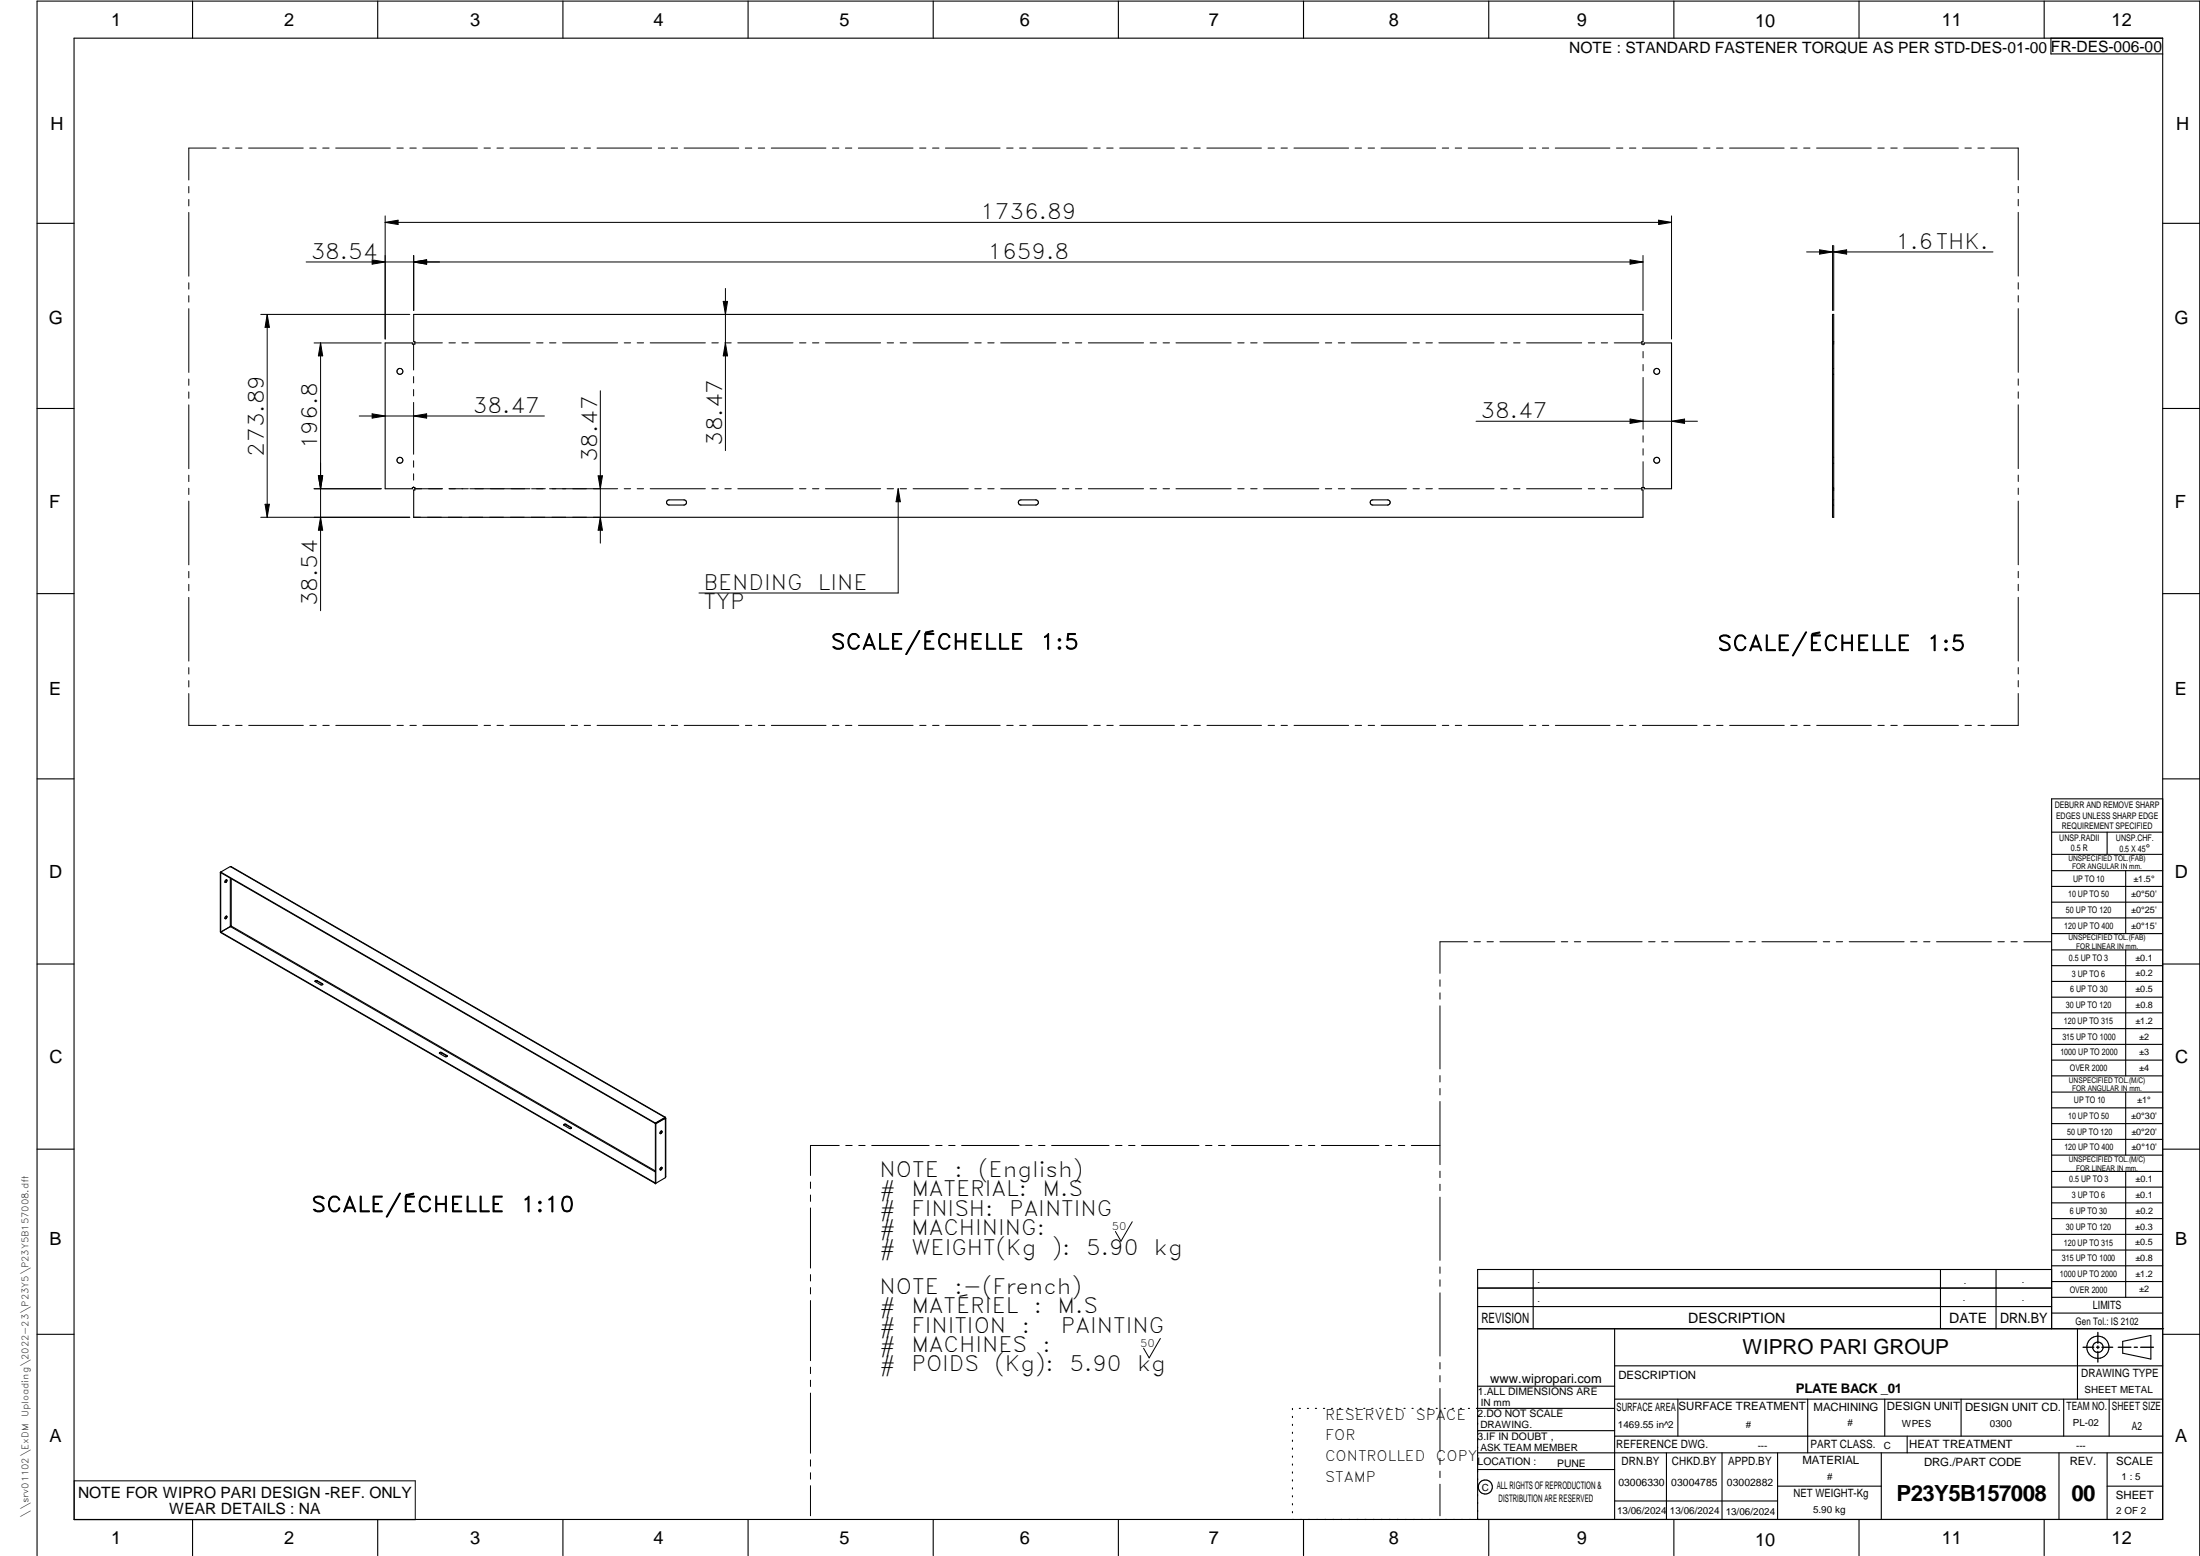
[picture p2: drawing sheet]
<svg xmlns="http://www.w3.org/2000/svg" width="594mm" height="420mm" viewBox="0 0 594 420" stroke-linecap="round" stroke-linejoin="round" font-family="sans-serif">
<g fill="none" stroke="#000" stroke-width=".3">
<path d="M20 10.3h564v400h-564zM52 .3v10M102 .3v10M152 .3v10M202 .3v10M252 .3v10M302 .3v10M352 .3v10M402 .3v10M452 .3v10M502 .3v10M552 .3v10"/>
<path d="M553.8 10.3v4.3h30.2M10 60.3h10M584 60.3h10M111.7 84.9h332v7.4h-.3v.6h.6v-.3h7.4v39.4h-7.4v-.4h-.6v.7h.3v7.4h-332v-7.4h.3v-.7h-.6v.4h-7.4v-39.4h7.4v.3h.6v-.6h-.3zM494.8 84.9h.4v54.8h-.4zM494.8 92.3h.4M494.8 92.6h.4M10 110.3h10M584 110.3h10M180.2 135.1l4.5-.1a.7 .7 0 0 1 .7 .7 .7 .7 0 0 1-.7 .7l-4.3-.1-.4-.5zM275.2 135.1l4.5-.1a.7 .7 0 0 1 .7 .7 .7 .7 0 0 1-.7 .7l-4.2-.1-.5-.5zM370.2 135.1l4.5-.1a.7 .7 0 0 1 .7 .7 .7 .7 0 0 1-.7 .7l-4.2-.1-.5-.5z"/>
<path d="M494.8 132.3h.4M494.8 132h.4M10 160.3h10M584 160.3h10M10 210.3h10M584 215.7h-30v143.1M584 210.3h10M59.5 235.6l.1 16.1M59.5 235.6h.1M59.6 235.5l117.4 67.8M59.6 235.5l-.1 .1M59.6 235.6h.1"/>
<path d="M59.6 235.5v16.3l117.4 67.8M59.6 235.6l117.4 67.8M60.9 237.7l.2-.1a.37 .37 0 0 1 .1 .4 .37 .37 0 0 1-.4 .2zM61.2 237.6l-.1 .4-.3 .2M62.2 237.1v13.1M62.3 234.1l-2.7 1.4M62.3 234.1l117.2 67.6M62.3 234.1l117.3 67.6M62.4 237.3v12.8M554 230.7h30M554 224.7h30M554 235.1h30"/>
<path d="M554 239.4h30M569 224.7v6M574 235.1v17M59.6 251.7l117.4 67.7M60.9 247.5l.2-.1a.32 .32 0 0 1 .1 .5 .32 .32 0 0 1-.5 0zM61.2 247.4l-.1 .4-.3 .2M62.2 250.2l.1 .1M62.2 250.2l-2.6 1.5M62.2 250.1h.2M62.3 250.3l114.7 66.1M62.4 250.1l-.1 .2M62.4 250.1l114.6 66.1"/>
<path d="M554 243.6h30M554 247.9h30M554 252.1h30M554 256.5h30M574 256.5v34M10 260.3h10M85.1 265l1.5 .9h.5v-.3M85.7 264.8l1.4 .8M85.7 264.8h-.4l-.2 .2M85.7 264.8v.1M85.7 264.9l-.6 .1M85.7 264.9l1.4 .8"/>
<path d="M87.1 265.6v.1M87.1 265.7l.1 .1M554 260.8h30M554 265h30M554 269.3h30M554 273.5h30M554 277.7h30M584 260.3h10M118.7 284.4l1.5 .9 .5-.1M119.2 284.3l1.5 .9M119.2 284.2v.1M119.2 284.3l-.5 .1"/>
<path d="M119.2 284.2l1.5 .8M119.2 284.2l-.3-.1-.2 .3M120.7 285v.2M120.7 285.2h.1M554 282h30M554 286.3h30M554 290.5h30M554 294.9h30M554 299.1h30M574 294.9v17M10 310.3h10M152.2 303.8l1.5 .9 .6-.1"/>
<path d="M152.8 303.6l1.4 .8M152.8 303.6l-.3-.1-.3 .3M152.8 303.7l1.4 .8M152.8 303.6v.1M152.8 303.7l-.6 .1M154.2 304.4v.1M154.2 304.4l.1 .2M154.2 304.5l.1 .1M177 303.4h.1M177 303.3v16.3M177 319.4l.1 .1M177 319.4h.1"/>
<path d="M177.1 303.4v16.1M177.1 319.5l-.1 .1M178.3 315.4l.3-.2a.37 .37 0 0 1 .1 .5 .37 .37 0 0 1-.5 .1zM178.6 305.4a.4 .4 0 0 1 .1 .5 .4 .4 0 0 1-.4 .2M178.6 305.4l-.3 .3v.4M178.6 305.4v.4l-.3 .3M178.6 315.2v.4l-.3 .3M179.5 301.7l.1 .1M179.5 301.7h.2M179.6 301.9l-2.6 1.5M179.6 301.8v.1M179.6 301.9h.1"/>
<path d="M179.6 301.8l-2.6 1.5M179.7 301.7v.1M179.7 301.8v16.1M179.7 301.9v16.1l-2.6 1.5M179.7 301.9l-2.6 1.5M179.7 301.8l-.1 .1M179.8 302l-.1 .1M554 303.4h30M554 307.7h30M554 311.9h30M554 316.3h30M574 316.3v34"/>
<path d="M584 310.3h10M554 320.5h30M554 324.8h30M554 329.1h30M554 333.3h30M554 337.5h30M399 358.8h185.3M399 352.8h155M399 347.8h155M414 342.8v16M436 358.8v51.5M524 342.8v16"/>
<path d="M539 342.8v16M554 342.8h-155v67.5M554 341.8h30M554 346.1h30M554 350.3h30M554 354.6h30M561 358.8v19M10 360.3h10M399 374.3h37M436 368.8h148M436 377.8h148M453.1 377.8v10"/>
<path d="M488.1 377.8v14.5M508.9 377.8v10M529.6 377.8v10M557.3 377.8v10M569.5 377.8v10M573.2 362.2l7.6-1.6v6.4l-7.6-1.6zM584 360.3h10M349 380.3v.3M349 382.4v.4M349 384.6v.3M349 386.7v.4M349 388.9v.3"/>
<path d="M349 391v.4M349 393.2v.3M349 395.3v.3M349 397.4v.4M349 399.6v.3M350.9 380.3h.3M353 380.3h.3M355.2 380.3h.3M357.4 380.3h.3M359.6 380.3h.3M361.7 380.3h.3M363.9 380.3h.3"/>
<path d="M366.1 380.3h.3M368.3 380.3h.3M370.4 380.3h.3M372.6 380.3h.3M374.8 380.3h.3M376.9 380.3h.4M379.1 380.3h.3M381.3 380.3h.3M383.4 380.3h.4M385.6 380.3h.4M387.8 380.3h.3M390 380.3h.3"/>
<path d="M392.1 380.3h.4M394.3 380.3h.4M396.5 380.3h.3M399 396.8h37M399 392.3h185M399 386.3h37M436 387.8h148M436 380.3h-37.3M450 392.3v18M465 392.3v18M480 392.3v18M508 392.3v18"/>
<path d="M515 387.8v4.5M556 392.3v18M569 392.3v18M52 410.3v9.8M102 410.3v9.8M152 410.3v9.8M202 410.3v9.8M252 410.3v9.8M302 410.3v9.8M349 401.7v.4M349 403.9v.3M349 406v.4"/>
<path d="M349 408.2v.3M352 410.3v9.8M402 410.3v9.8M436 405.3h44M452 410.3v9.8M480 401.3h28M502 410.3v9.8M552 410.3v9.8M569 401.3h15M10 420.1v-419.8h584v419.8"/>
<circle cx="108" cy="100.3" r=".8"/>
<circle cx="447.4" cy="100.3" r=".8"/>
<circle cx="108" cy="124.3" r=".8"/>
<circle cx="447.4" cy="124.3" r=".8"/>
<circle cx="566.5" cy="363.8" r="1.4"/>
<circle cx="566.5" cy="363.8" r="3"/>
<circle cx="401.1" cy="401.5" r="1.91"/>
</g>
<g fill="none" stroke="#000" stroke-width=".27">
<path d="M58.3 40h-7.3v8.6M60.1 40h1.8M63.6 40h1.8M67.1 40h14.8M83.6 40h1.8M87.2 40h1.7M90.7 40h14.7M107.2 40h1.7M110.7 40h1.7M114.2 40h14.7M130.7 40h1.7M134.2 40h1.7"/>
<path d="M137.7 40h14.8M154.2 40h1.7M157.7 40h1.7M161.2 40h14.8M177.8 40h1.7M181.2 40h1.8M184.7 40h14.8M201.3 40h1.7M204.8 40h1.7M208.3 40h14.7M224.8 40h1.7M228.3 40h1.7"/>
<path d="M231.8 40h14.7M248.3 40h1.7M251.8 40h1.7M255.3 40h14.8M271.8 40h1.8M275.3 40h1.8M278.8 40h14.8M295.4 40h1.7M298.9 40h1.7M302.4 40h14.7M318.9 40h1.7M322.4 40h1.7"/>
<path d="M325.9 40h14.7M342.4 40h1.7M345.9 40h1.7M349.4 40h14.8M365.9 40h1.8M369.4 40h1.8M372.9 40h14.8M389.5 40h1.7M393 40h1.7M396.5 40h14.7M413 40h1.7M416.5 40h1.7"/>
<path d="M420 40h14.7M436.5 40h1.7M440 40h1.7M443.5 40h14.8M460 40h1.8M463.5 40h1.8M467 40h14.8M483.5 40h1.8M487.1 40h1.7M490.6 40h14.7M507.1 40h1.7M510.6 40h1.7"/>
<path d="M514.1 40h14.7M530.6 40h1.7M534.1 40h1.7M537.6 40h7.4v8.6M51 50.4v1.7M51 53.9v1.7M51 57.4v17.2M104 58.3v33.2M447.9 59.5l3.5 .5-3.5 .6zM451.4 58.3v33.2M545 50.3v1.8M545 53.8v1.8"/>
<path d="M545 57.3v17.2M51 76.3v1.8M51 79.8v1.8M82.7 70.7h361M100.5 70.2l3.5 .5-3.5 .6zM104 60h347.4M104 60l3.5-.5v1.1zM111.7 69v14.8M111.7 70.7l3.5-.5v1.1zM195.9 77.9v43.8M440.2 70.2l3.5 .5-3.5 .6zM443.7 69v14.8"/>
<path d="M487.8 68h50.4M491.4 67.5l3.4 .5-3.4 .6zM494.8 66.3v17.5M495.2 66.3v17.5M495.2 68l3.5-.5v1.1zM545 76.3v1.8M545 79.8v1.8M51 83.4v17.2M70.4 84.9h40.3M72.2 84.9v54.8M72.2 84.9l.5 3.5h-1.1zM84.8 92.6h18.1"/>
<path d="M86.6 92.6v72.3M86.6 92.6l.5 3.5h-1.1zM111.7 92.9v7M112 92.6h7.5M121.2 92.6h1.8M124.7 92.6h1.8M128.2 92.6h14.9M144.9 92.6h1.7M148.4 92.6h1.7M151.9 92.6h14.9M168.6 92.6h1.7M172.1 92.6h1.7"/>
<path d="M175.6 92.6h14.9M192.2 92.6h1.8M195.3 81.4h1.2l-.6 3.5zM195.7 92.6h1.8M195.9 92.6l.6 3.5h-1.2zM199.2 92.6h14.9M215.9 92.6h1.7M219.4 92.6h1.7M222.9 92.6h14.9M239.6 92.6h1.7M243.1 92.6h1.7M246.6 92.6h14.9"/>
<path d="M263.2 92.6h1.8M266.7 92.6h1.8M270.2 92.6h14.9M286.9 92.6h1.7M290.4 92.6h1.7M293.9 92.6h14.9M310.6 92.6h1.7M314.1 92.6h1.7M317.6 92.6h14.9M334.2 92.6h1.8M337.7 92.6h1.8M341.2 92.6h14.9"/>
<path d="M357.9 92.6h1.7M361.4 92.6h1.7M364.9 92.6h14.9M381.6 92.6h1.7M385.1 92.6h1.7M388.6 92.6h14.9M405.2 92.6h1.7M408.7 92.6h1.8M412.2 92.6h14.9M428.9 92.6h1.7M432.4 92.6h1.7M435.9 92.6h7.5"/>
<path d="M443.7 92.9v.3M443.7 94.9v1.7M443.7 98.4v1.7M494.8 92.9h.2M494.8 99.5h.2M495.1 92.9h.1M495.1 99.5h.1M545 83.3v17.2M51 102.3v1.8M51 105.8v1.8M51 109.3v17.3M97 112.3h50"/>
<path d="M100.5 111.7l3.5 .6-3.5 .6zM111.7 112.3l3.5-.6v1.2zM111.7 101.7v1.7M111.7 105.2v1.7M111.7 108.7v14M162.1 105.5v41.2M398.6 113.7h59.8M440.2 113.2l3.5 .5-3.5 .6zM443.7 101.9v14M443.7 117.7v1.7M451.4 113.7l3.5-.5v1.1zM494.8 101.1h.1"/>
<path d="M495.1 101.1h.1M545 102.3v1.7M545 105.8v1.7M545 109.3v17.2M51 128.3v1.7M51 131.8v1.7M51 135.3v17.2M70.4 139.7h40.3M71.6 136.2h1.1l-.5 3.5zM86 128.5h1.1l-.5 3.5zM86.6 139.7l.5 3.5h-1.1zM102.9 132h-18.1"/>
<path d="M111.7 124.4v1.8M111.7 127.9v1.7M111.7 131.4v.2M111.7 139.7h1.9M112 132h7.5M115.4 139.7h3.8M121 139.7h3.7M121.2 132h5.3M126.6 139.7h3.8M126.9 132h16.2M132.2 139.7h3.7M137.8 139.7h3.8"/>
<path d="M143.4 139.7h3.7M143.5 132h3.7M148.4 132h18.4M149 139.7h3.8M154.6 139.7h3.7M160.2 139.7h1.9M161.5 128.5h1.2l-.6 3.5zM162.1 139.7l.6 3.5h-1.2zM168.6 132h1.7M172.1 132h1.7M175.6 132h14.9M192.2 132h1.8"/>
<path d="M195.7 132h1.8M199.2 132h14.9M215.9 132h1.7M219.4 132h1.7M222.9 132h14.9M239.6 132h1.7M242.5 132l.6 3.5h-1.1zM242.5 132v28.1h-53.8M243.1 132h1.7M246.6 132h14.9M263.2 132h1.8M266.7 132h1.8"/>
<path d="M270.2 132h14.9M286.9 132h1.7M290.4 132h1.7M293.9 132h14.9M310.6 132h1.7M314.1 132h1.7M317.6 132h14.9M334.2 132h1.8M337.7 132h1.8M341.2 132h14.9M357.9 132h1.7M361.4 132h1.7"/>
<path d="M364.9 132h14.9M381.6 132h1.7M385.1 132h1.7M388.5 132h15M405.2 132h1.7M408.7 132h1.8M412.2 132h14.9M428.9 132h1.7M432.4 132h1.7M435.9 132h7.5M443.7 121.2v1.7M443.7 124.7v6.9"/>
<path d="M494.8 125.1h.1M494.8 131.6h.2M494.8 123.5h.2M494.8 136.4h.1M494.8 135h.1M495.1 125.1h.1M495.1 136.4h.1M495.1 135h.1M495.1 131.6h.1M495.1 123.5h.1M545 128.3v1.7M545 131.8v1.7"/>
<path d="M545 135.3v17.2M51 154.3v1.7M51 157.8v1.7M545 154.3v1.7M545 157.8v1.7M51 161.3v17.2M545 161.3v17.2M51 187.3v8.6h7.4M51 180.3v1.7M51 183.8v1.7M60.1 195.9h1.8M63.6 195.9h1.8"/>
<path d="M67.2 195.9h14.7M83.7 195.9h1.7M87.2 195.9h1.7M90.7 195.9h14.7M107.2 195.9h1.7M110.7 195.9h1.7M114.2 195.9h14.7M130.7 195.9h1.8M134.2 195.9h1.7M137.7 195.9h14.8M154.2 195.9h1.8M157.7 195.9h1.8"/>
<path d="M161.2 195.9h14.8M177.8 195.9h1.7M181.3 195.9h1.7M184.8 195.9h14.7M201.3 195.9h1.7M204.8 195.9h1.7M208.3 195.9h14.7M224.8 195.9h1.7M228.3 195.9h1.7M231.8 195.9h14.8M248.3 195.9h1.8M251.8 195.9h1.8"/>
<path d="M255.3 195.9h14.8M271.9 195.9h1.7M275.4 195.9h1.7M278.9 195.9h14.7M295.4 195.9h1.7M298.9 195.9h1.7M302.4 195.9h14.7M318.9 195.9h1.7M322.4 195.9h1.7M325.9 195.9h14.7M342.4 195.9h1.8M345.9 195.9h1.8"/>
<path d="M349.4 195.9h14.8M365.9 195.9h1.8M369.5 195.9h1.7M372.9 195.9h14.8M389.5 195.9h1.7M393 195.9h1.7M396.5 195.9h14.7M413 195.9h1.7M416.5 195.9h1.7M420 195.9h14.8M436.5 195.9h1.7M440 195.9h1.8"/>
<path d="M443.5 195.9h14.8M460.1 195.9h1.7M463.5 195.9h1.8M467.1 195.9h14.7M483.6 195.9h1.7M487.1 195.9h1.7M490.6 195.9h14.7M507.1 195.9h1.7M510.6 195.9h1.7M514.1 195.9h14.7M530.6 195.9h1.8M534.1 195.9h1.7"/>
<path d="M545 180.3v1.7M545 183.8v1.7M545 187.3v8.6h-7.4M396.3 254.3h-7.5v8.5M398 254.3h1.8M401.5 254.3h1.8M405 254.3h14.9M421.6 254.3h1.7M425.1 254.3h1.7M428.6 254.3h14.8M445.2 254.3h1.7M448.7 254.3h1.7"/>
<path d="M452.2 254.3h14.8M468.8 254.3h1.7M472.3 254.3h1.7M475.8 254.3h14.8M492.4 254.3h1.7M495.9 254.3h1.7M499.4 254.3h14.8M515.9 254.3h1.8M519.4 254.3h1.8M522.9 254.3h14.9M539.5 254.3h1.7M543 254.3h1.7"/>
<path d="M546.5 254.3h7.4M388.8 264.6v1.7M388.8 268.1v1.7M388.8 271.6v17M388.8 290.4v1.8M388.8 293.9v1.8M388.8 297.4v17.1M218.9 319.2v1.7M226.6 309.3h-7.7v8.1M228.4 309.3h1.7M231.9 309.3h1.7M235.4 309.3h15.5"/>
<path d="M252.7 309.3h1.7M256.2 309.3h1.7M259.7 309.3h15.5M277 309.3h1.7M280.5 309.3h1.7M284 309.3h15.5M301.2 309.3h1.8M304.8 309.3h1.7M308.2 309.3h15.6M325.5 309.3h1.8M329 309.3h1.8M332.5 309.3h15.6"/>
<path d="M349.8 309.3h1.8M353.3 309.3h1.7M356.8 309.3h15.5M374.1 309.3h1.7M377.6 309.3h1.7M381.1 309.3h7.7M388.8 316.3v1.7M388.8 319.8v1.7M218.9 322.7v1.7M218.9 326.2v16.2M305.7 329.9l-3 5.3-1.5-2.7M388.8 323.3v17"/>
<path d="M218.9 344.2v1.7M218.9 347.7v1.7M218.9 351.2v16.2M388.8 342.1v1.7M388.8 345.6v1.7M388.8 349.1v17.1M218.9 369.2v1.7M218.9 372.7v1.7M218.9 376.2v16.2M313.3 361.4l-3 5.3-1.5-2.7M388.8 367.9v1.8M388.8 371.4v1.7"/>
<path d="M388.8 374.9v17.1M20 399.9h92.1v10.5h-92.1zM218.9 394.2v1.7M218.9 397.7v1.7M388.8 393.8v1.7M388.8 397.3v1.7M218.9 401.2v8.1M388.8 400.8v8.5"/>
</g>
<path d="M566.5 359.8v2.9M562.5 363.8h2.9M566.1 363.8h.8M566.5 363.5v.7M566.5 364.9v2.9M567.6 363.8h2.9M572 363.8h3.4M576.3 363.8h.9M578.1 363.8h3.4" fill="none" stroke="#000" stroke-width=".36"/>
<g fill="#000">
<path d="M104 60l3.5-.5v1.1zM447.9 59.5l3.5 .5-3.5 .6zM100.5 70.2l3.5 .5-3.5 .6zM111.7 70.7l3.5-.5v1.1zM440.2 70.2l3.5 .5-3.5 .6zM491.4 67.5l3.4 .5-3.4 .6zM495.2 68l3.5-.5v1.1zM72.2 84.9l.5 3.5h-1.1zM86.6 92.6l.5 3.5h-1.1zM195.9 92.6l.6 3.5h-1.2zM195.3 81.4h1.2l-.6 3.5zM100.5 111.7l3.5 .6-3.5 .6z"/>
<path d="M111.7 112.3l3.5-.6v1.2zM440.2 113.2l3.5 .5-3.5 .6zM451.4 113.7l3.5-.5v1.1zM71.6 136.2h1.1l-.5 3.5zM86 128.5h1.1l-.5 3.5zM161.5 128.5h1.2l-.6 3.5zM242.5 132l.6 3.5h-1.1zM86.6 139.7l.5 3.5h-1.1zM162.1 139.7l.6 3.5h-1.2z"/>
</g>
<g font-size="6">
<text x="512.1" y="405.2">P23Y5B157008</text>
<text x="559.4" y="405.2">00</text>
</g>
<g font-size="5.7">
<text x="264.7" y="59.2">1736.89</text>
<text x="83.9" y="69.9">38.54</text>
<text x="266.7" y="69.9">1659.8</text>
<text x="511.9" y="67.2">1.6THK.</text>
<text x="127.7" y="111.4">38.47</text>
<text x="399.8" y="112.9">38.47</text>
<text x="71.3" y="123.3" transform="rotate(-90 71.3 123.3)">273.89</text>
<text x="85.7" y="121.3" transform="rotate(-90 85.7 121.3)">196.8</text>
<text x="161.2" y="124.8" transform="rotate(-90 161.2 124.8)">38.47</text>
<text x="195" y="120.4" transform="rotate(-90 195 120.4)">38.47</text>
<text x="190" y="159.3">BENDING</text>
<text x="220.9" y="159.3">LINE</text>
<text x="85.7" y="163.7" transform="rotate(-90 85.7 163.7)">38.54</text>
<text x="190" y="164.5">TYP</text>
<text x="224.3" y="175.3">SCALE/ÉCHELLE</text>
<text x="280.9" y="175.3">1:5</text>
<text x="463.8" y="175.7">SCALE/ÉCHELLE</text>
<text x="520.3" y="175.7">1:5</text>
<text x="237.5" y="317.8">NOTE</text>
<text x="257.7" y="317.8">:</text>
<text x="264.2" y="317.8">(English)</text>
<text x="237.5" y="323.1">#</text>
<text x="246.1" y="323.1">MATERIAL:</text>
<text x="281.5" y="323.1">M.S</text>
<text x="84.1" y="327.2">SCALE/ÉCHELLE</text>
<text x="140.6" y="327.2">1:10</text>
<text x="237.5" y="328.3">#</text>
<text x="246.1" y="328.3">FINISH:</text>
<text x="272.5" y="328.3">PAINTING</text>
<text x="237.5" y="333.6">#</text>
<text x="246.1" y="333.6">MACHINING:</text>
<text x="237.5" y="338.8">#</text>
<text x="246.1" y="338.8">WEIGHT(Kg</text>
<text x="284" y="338.8">):</text>
<text x="293.3" y="338.8">5.90</text>
<text x="311.6" y="338.8">kg</text>
<text x="237.5" y="349.3">NOTE</text>
<text x="257.7" y="349.3">:-(French)</text>
<text x="237.5" y="354.6">#</text>
<text x="237.5" y="359.8">#</text>
<text x="246.1" y="354.6">MATÉRIEL</text>
<text x="246.1" y="359.8">FINITION</text>
<text x="275.9" y="359.8">:</text>
<text x="279.2" y="354.6">:</text>
<text x="285.6" y="354.6">M.S</text>
<text x="286.5" y="359.8">PAINTING</text>
<text x="237.5" y="365.1">#</text>
<text x="246.1" y="365.1">MACHINES</text>
<text x="281.6" y="365.1">:</text>
<text x="237.5" y="370.3">#</text>
<text x="246.1" y="370.3">POIDS</text>
<text x="268.6" y="370.3">(Kg):</text>
<text x="288.8" y="370.3">5.90</text>
<text x="307.1" y="370.3">kg</text>
</g>
<text font-size="5.6" x="470.5" y="365.5">WIPRO PARI GROUP</text>
<g font-size="4.9">
<text x="30" y="7">1</text>
<text x="76.7" y="7">2</text>
<text x="127" y="7">3</text>
<text x="176.5" y="7">4</text>
<text x="226.7" y="7">5</text>
<text x="275.4" y="7">6</text>
<text x="326.4" y="7">7</text>
<text x="375" y="7">8</text>
<text x="425.8" y="7">9</text>
<text x="473.9" y="7.4">10</text>
<text x="524.3" y="7">11</text>
<text x="570.2" y="7">12</text>
<text x="13.6" y="35.2">H</text>
<text x="587.6" y="35.2">H</text>
<text x="13.2" y="87.5">G</text>
<text x="587.2" y="87.5">G</text>
<text x="13.3" y="137.1">F</text>
<text x="587.3" y="137.1">F</text>
<text x="13.3" y="187.6">E</text>
<text x="587.3" y="187.6">E</text>
<text x="13.3" y="237">D</text>
<text x="587.3" y="237">D</text>
<text x="13.4" y="287.1">C</text>
<text x="587.4" y="287.1">C</text>
<text x="13.4" y="336.3">B</text>
<text x="587.4" y="336.3">B</text>
<text x="13.4" y="389.3">A</text>
<text x="587.4" y="389.3">A</text>
<text x="30" y="417">1</text>
<text x="76.7" y="417">2</text>
<text x="127" y="417">3</text>
<text x="176.5" y="417">4</text>
<text x="226.7" y="417">5</text>
<text x="275.4" y="417">6</text>
<text x="326.4" y="417">7</text>
<text x="375" y="417">8</text>
<text x="425.8" y="417">9</text>
<text x="473.9" y="417.4">10</text>
<text x="524.3" y="417">11</text>
<text x="570.2" y="417">12</text>
</g>
<g font-size="4.2">
<text x="423.7" y="14.3">NOTE : STANDARD FASTENER TORQUE AS PER STD-DES-01-00</text>
<text x="553.8" y="14">FR-DES-006-00</text>
<text x="21.1" y="404.4">NOTE FOR WIPRO PARI DESIGN -REF. ONLY</text>
<text x="45.7" y="408.9">WEAR DETAILS : NA</text>
</g>
<g font-size="3.9">
<text x="357.8" y="383.4">RESERVED</text>
<text x="382.3" y="383.4">SPACE</text>
<text x="357.8" y="388.9">FOR</text>
<text x="357.8" y="394.5">CONTROLLED</text>
<text x="387.8" y="394.5">COPY</text>
<text x="357.8" y="400.1">STAMP</text>
</g>
<g font-size="3.8">
<text x="400.1" y="357.1">REVISION</text>
<text x="455.9" y="357.1">DESCRIPTION</text>
<text x="526.4" y="357.1">DATE</text>
<text x="540.1" y="357.1">DRN.BY</text>
</g>
<text font-size="3.6" x="485" y="376.2">PLATE BACK _01</text>
<text font-size="3.5" x="402.4" y="373.3">www.wipropari.com</text>
<g font-size="3.1">
<text x="565.2" y="353.5">LIMITS</text>
<text x="562" y="371.7">DRAWING TYPE</text>
<text x="437" y="372.3">DESCRIPTION</text>
<text x="436.5" y="380.9">SURFACE AREA</text>
<text x="453.3" y="380.9">SURFACE TREATMENT</text>
<text x="489.7" y="380.9">MACHINING</text>
<text x="509.5" y="380.9">DESIGN UNIT</text>
<text x="530.6" y="380.9">DESIGN UNIT CD.</text>
<text x="558" y="380.7">TEAM NO.</text>
<text x="570.3" y="380.7">SHEET SIZE</text>
<text x="575.6" y="386.1">A2</text>
<text x="436.4" y="391.1">REFERENCE DWG.</text>
<text x="437.9" y="395.5">DRN.BY</text>
<text x="451.5" y="395.5">CHKD.BY</text>
<text x="466.6" y="395.5">APPD.BY</text>
<text x="486.7" y="395.4">MATERIAL</text>
<text x="488.9" y="391">PART CLASS.</text>
<text x="515.6" y="391">HEAT TREATMENT</text>
<text x="519.6" y="395.9">DRG./PART CODE</text>
<text x="558.9" y="395.6">REV.</text>
<text x="571.4" y="395.6">SCALE</text>
<text x="484.3" y="404.3">NET WEIGHT-Kg</text>
<text x="571.4" y="404.7">SHEET</text>
</g>
<text font-size="3" x="579.5" y="230.1">°</text>
<g font-size="2.8">
<text x="300.3" y="332.1">50</text>
<text x="560.5" y="357.7">Gen Tol.: IS 2102</text>
<text x="307.9" y="363.6">50</text>
<text x="399.1" y="376.7">1.ALL DIMENSIONS ARE</text>
<text x="399" y="382.7">2.DO NOT SCALE</text>
<text x="399" y="388.7">3.IF IN DOUBT ,</text>
<text x="399" y="395.5">LOCATION :</text>
<text x="420.5" y="396">PUNE</text>
<text x="437" y="401.3">03006330</text>
<text x="451.3" y="401.2">03004785</text>
<text x="466.3" y="401.3">03002882</text>
<text x="404.2" y="402">ALL RIGHTS OF REPRODUCTION &amp;</text>
<text x="404.7" y="405.4">DISTRIBUTION ARE RESERVED</text>
</g>
<g font-size="2.7">
<text x="562.9" y="376.2">SHEET METAL</text>
<text x="399.9" y="379.7">IN mm</text>
<text x="399.8" y="385.7">DRAWING.</text>
<text x="436.9" y="385.5">1469.55 in^2</text>
<text x="471.4" y="385.6">#</text>
<text x="498.9" y="385.1">#</text>
<text x="513.6" y="385.3">WPES</text>
<text x="537.3" y="385.2">0300</text>
<text x="559.7" y="385.2">PL-02</text>
<text x="399.8" y="391.8">ASK TEAM MEMBER</text>
<text x="474.7" y="391.2">---</text>
<text x="508.7" y="391.2">C</text>
<text x="560.7" y="391.2">---</text>
<text x="493.4" y="399.6">#</text>
<text x="572.9" y="399.8">1 : 5</text>
<text x="400.1" y="402.5">C</text>
<text x="436.7" y="408.7">13/06/2024</text>
<text x="450.9" y="408.8">13/06/2024</text>
<text x="466" y="409">13/06/2024</text>
<text x="489.6" y="408.5">5.90 kg</text>
<text x="571.5" y="408.7">2 OF 2</text>
</g>
<g font-size="2.5">
<text x="559.2" y="229.9">0.5 R</text>
<text x="572.3" y="230.1">0.5 X 45</text>
<text x="559.4" y="323.5">3 UP TO 6</text>
<text x="558.9" y="327.8">6 UP TO 30</text>
<text x="557.8" y="332">30 UP TO 120</text>
<text x="415.2" y="346.4">.</text>
<text x="530.3" y="346.6">.</text>
<text x="545.9" y="346.4">.</text>
<text x="415.2" y="351.5">.</text>
<text x="530.1" y="351.3">.</text>
<text x="545.9" y="351.4">.</text>
</g>
<g font-size="2.4">
<text x="554.9" y="218.3">DEBURR AND REMOVE SHARP</text>
<text x="555.2" y="221.1">EDGES UNLESS SHARP EDGE</text>
<text x="556.1" y="227.2">UNSP.RADII</text>
<text x="556.8" y="223.8">REQUIREMENT SPECIFIED</text>
<text x="571.4" y="227">UNSP.CHF.</text>
<text x="559.8" y="238">UP TO 10</text>
<text x="576.1" y="238.1">±1.5°</text>
<text x="558.5" y="242.3">10 UP TO 50</text>
<text x="575.5" y="242.3">±0°50'</text>
<text x="557.4" y="250.8">120 UP TO 400</text>
<text x="557.9" y="246.5">50 UP TO 120</text>
<text x="575.5" y="250.8">±0°15'</text>
<text x="575.5" y="246.6">±0°25'</text>
<text x="558.7" y="259.4">0.5 UP TO 3</text>
<text x="559.5" y="263.7">3 UP TO 6</text>
<text x="576.6" y="259.4">±0.1</text>
<text x="576.6" y="263.7">±0.2</text>
<text x="559" y="268">6 UP TO 30</text>
<text x="576.6" y="268">±0.5</text>
<text x="557.9" y="272.2">30 UP TO 120</text>
<text x="576.6" y="272.2">±0.8</text>
<text x="556.9" y="280.7">315 UP TO 1000</text>
<text x="557.3" y="276.5">120 UP TO 315</text>
<text x="576.6" y="276.5">±1.2</text>
<text x="577.7" y="280.7">±2</text>
<text x="556.4" y="284.9">1000 UP TO 2000</text>
<text x="577.6" y="285">±3</text>
<text x="558.9" y="289.2">OVER 2000</text>
<text x="577.7" y="289.3">±4</text>
<text x="560" y="297.9">UP TO 10</text>
<text x="577.1" y="297.9">±1°</text>
<text x="558.5" y="302.1">10 UP TO 50</text>
<text x="575.5" y="302.2">±0°30'</text>
<text x="557.5" y="310.6">120 UP TO 400</text>
<text x="558.2" y="306.4">50 UP TO 120</text>
<text x="575.5" y="310.6">±0°10'</text>
<text x="575.5" y="306.4">±0°20'</text>
<text x="558.8" y="319.2">0.5 UP TO 3</text>
<text x="576.6" y="323.5">±0.1</text>
<text x="576.6" y="319.3">±0.1</text>
<text x="576.7" y="327.8">±0.2</text>
<text x="576.6" y="332">±0.3</text>
<text x="556.8" y="340.6">315 UP TO 1000</text>
<text x="557.3" y="336.3">120 UP TO 315</text>
<text x="576.6" y="336.3">±0.5</text>
<text x="576.6" y="340.6">±0.8</text>
<text x="556.2" y="344.8">1000 UP TO 2000</text>
<text x="576.6" y="344.8">±1.2</text>
<text x="558.9" y="349">OVER 2000</text>
<text x="577.7" y="349">±2</text>
<text x="7.7" y="382.7" transform="rotate(-90 7.7 382.7)">Uploading\2022-23\P23Y5\P23Y5B157008.dft</text>
<text x="7.7" y="409.9" transform="rotate(-90 7.7 409.9)">\\srv01102\ExDM</text>
</g>
<g font-size="2.1">
<text x="558.6" y="232.4">UNSPECIFIED TOL.(FAB)</text>
<text x="559.5" y="234.8">FOR ANGULAR IN mm.</text>
<text x="558.6" y="254">UNSPECIFIED TOL.(FAB)</text>
<text x="560.7" y="256.3">FOR LINEAR IN mm.</text>
<text x="558.7" y="292.4">UNSPECIFIED TOL.(M/C)</text>
<text x="559.6" y="294.7">FOR ANGULAR IN mm.</text>
<text x="558.7" y="313.8">UNSPECIFIED TOL.(M/C)</text>
<text x="560.6" y="316.2">FOR LINEAR IN mm.</text>
</g>
</svg>
